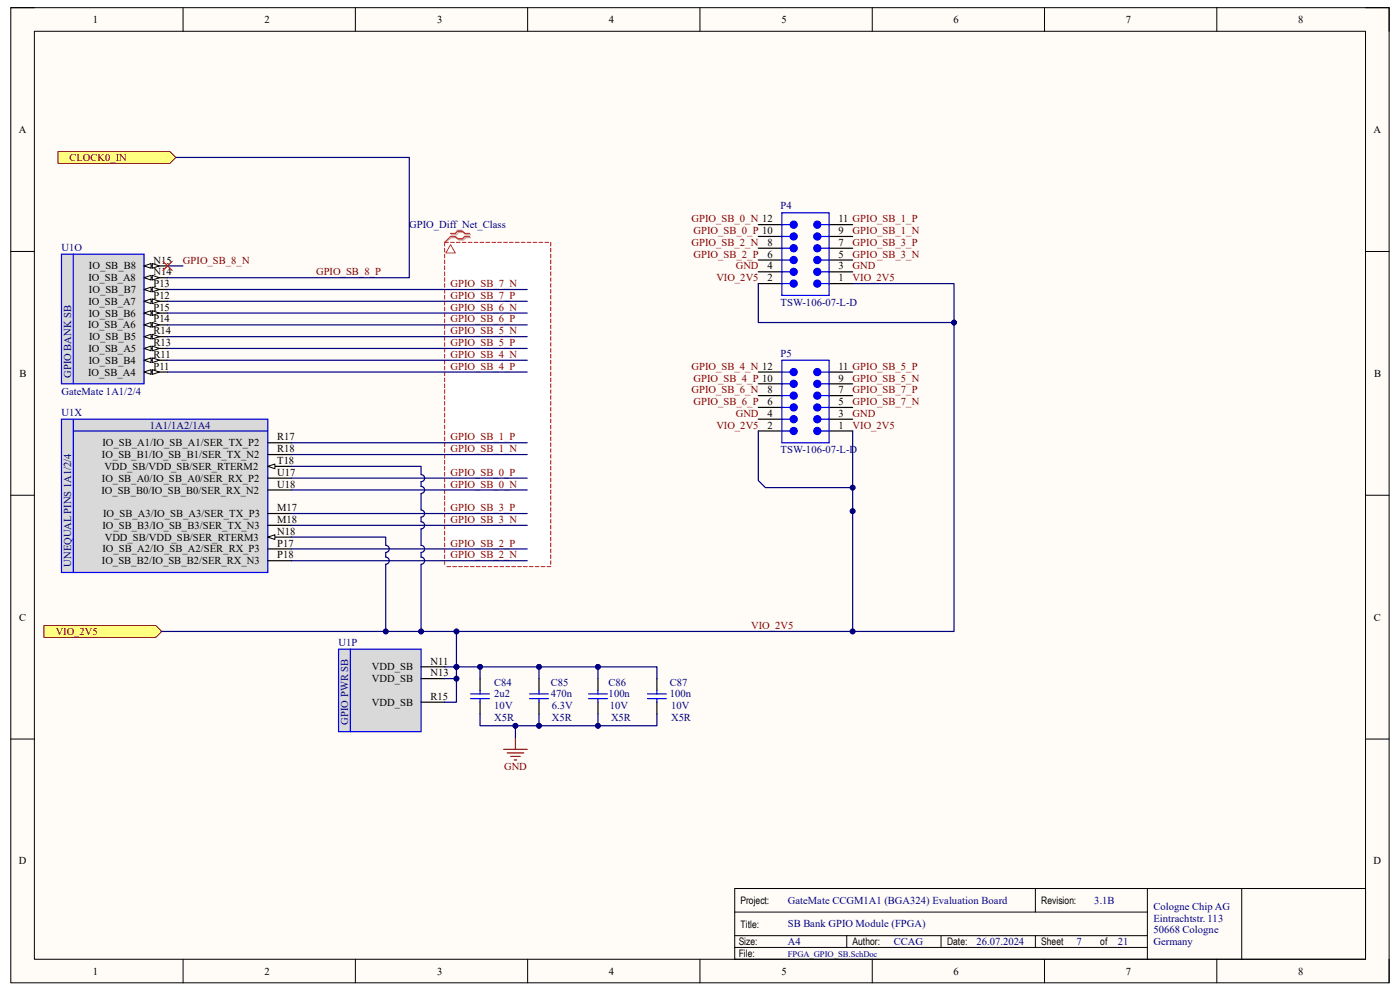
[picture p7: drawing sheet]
<svg xmlns="http://www.w3.org/2000/svg" width="297mm" height="210mm" viewBox="0 0 297 210" stroke-linecap="round" stroke-linejoin="round" font-family="sans-serif">
<path d="M2.3 1.6h292.4v206.9h-292.4z" fill-rule="evenodd" fill="#fffcf8"/>
<path d="M2.3 1.6h292.4v206.9h-292.4z" fill="none" stroke="#000" stroke-width=".21"/>
<path d="M7.3 6.6h282.4v196.9h-282.4z" fill-rule="evenodd" fill="#fffcf8"/>
<g fill="none" stroke="#000" stroke-width=".21">
<path d="M2.3 1.6h5M7.3 6.6h282.4v196.9h-282.4zM38.8 1.6v5M75.4 1.6v5M111.9 1.6v5M148.5 1.6v5M185 1.6v5M221.6 1.6v5M258.1 1.6v5M289.7 1.6h5v5M2.3 53.3h5M289.7 53.4h5"/>
<path d="M2.3 105.1h5M289.7 105.1h5M2.3 156.8h5M289.7 156.8h5M38.8 203.5v5M75.4 203.5v5M111.9 203.5v5M148.5 203.5v5M185 203.5v5M221.6 203.5v5M258.1 203.5v5M294.7 203.5v5"/>
</g>
<path d="M94.3 51.4h22.6v68.8h-22.6z" fill-rule="evenodd" fill="#fff"/>
<path d="M155.9 188.5h133.8v15h-133.8zM155.9 198.5h87.5M155.9 193.5h87.5M179.6 198.5v2.5M199.6 198.5v2.5M219.7 188.5v5M219.7 198.5v2.5M243.4 188.5v15M263.4 188.5v15M155.9 201h87.5" fill="none" stroke="#000" stroke-width=".21"/>
<path d="M106.8 159h5M107.6 159.7h3.5M109.3 156.5v2.5M108.3 160.5h2M109.1 161.2h.5" fill="none" stroke="#800000" stroke-width=".25"/>
<path d="M9.3 132.7h23.8l1.2 1.3-1.2 1.2h-23.8z" fill-rule="evenodd" fill="#ffff80"/>
<path d="M9.3 132.7h23.8l1.2 1.3-1.2 1.2h-23.8z" fill="none" stroke="#800000" stroke-width=".21"/>
<path d="M13 53.9h17.6v27.5h-17.6z" fill-rule="evenodd" fill="#d9d9d9"/>
<path d="M13 53.9h17.6v27.5h-17.6z" fill="none" stroke="#00f" stroke-width=".25"/>
<path d="M30.6 78.9h5" fill="none" stroke="#000" stroke-width=".25"/>
<path d="M30.6 78.9l1.5-.5v1z" fill="#f8fcff"/>
<path d="M30.6 78.9l1.5-.5v1z" fill="none" stroke="#000" stroke-width=".21"/>
<path d="M32.3 78.4l1.5 .5-1.5 .5z" fill="#f8fcff"/>
<path d="M32.3 78.4l1.5 .5-1.5 .5z" fill="none" stroke="#000" stroke-width=".21"/>
<path d="M30.6 76.4h5" fill="none" stroke="#000" stroke-width=".25"/>
<path d="M30.6 76.4l1.5-.5v1z" fill="#f8fcff"/>
<path d="M30.6 76.4l1.5-.5v1z" fill="none" stroke="#000" stroke-width=".21"/>
<path d="M32.3 75.9l1.5 .5-1.5 .5z" fill="#f8fcff"/>
<path d="M32.3 75.9l1.5 .5-1.5 .5z" fill="none" stroke="#000" stroke-width=".21"/>
<path d="M30.6 73.9h5" fill="none" stroke="#000" stroke-width=".25"/>
<path d="M30.6 73.9l1.5-.5v1z" fill="#f8fcff"/>
<path d="M30.6 73.9l1.5-.5v1z" fill="none" stroke="#000" stroke-width=".21"/>
<path d="M32.3 73.4l1.5 .5-1.5 .5z" fill="#f8fcff"/>
<path d="M32.3 73.4l1.5 .5-1.5 .5z" fill="none" stroke="#000" stroke-width=".21"/>
<path d="M30.6 71.4h5" fill="none" stroke="#000" stroke-width=".25"/>
<path d="M30.6 71.4l1.5-.5v1z" fill="#f8fcff"/>
<path d="M30.6 71.4l1.5-.5v1z" fill="none" stroke="#000" stroke-width=".21"/>
<path d="M32.3 70.9l1.5 .5-1.5 .5z" fill="#f8fcff"/>
<path d="M32.3 70.9l1.5 .5-1.5 .5z" fill="none" stroke="#000" stroke-width=".21"/>
<path d="M30.6 68.9h5" fill="none" stroke="#000" stroke-width=".25"/>
<path d="M30.6 68.9l1.5-.5v1z" fill="#f8fcff"/>
<path d="M30.6 68.9l1.5-.5v1z" fill="none" stroke="#000" stroke-width=".21"/>
<path d="M32.3 68.4l1.5 .5-1.5 .5z" fill="#f8fcff"/>
<path d="M32.3 68.4l1.5 .5-1.5 .5z" fill="none" stroke="#000" stroke-width=".21"/>
<path d="M30.6 66.4h5" fill="none" stroke="#000" stroke-width=".25"/>
<path d="M30.6 66.4l1.5-.5v1z" fill="#f8fcff"/>
<path d="M30.6 66.4l1.5-.5v1z" fill="none" stroke="#000" stroke-width=".21"/>
<path d="M32.3 65.9l1.5 .5-1.5 .5z" fill="#f8fcff"/>
<path d="M32.3 65.9l1.5 .5-1.5 .5z" fill="none" stroke="#000" stroke-width=".21"/>
<path d="M30.6 63.9h5" fill="none" stroke="#000" stroke-width=".25"/>
<path d="M30.6 63.9l1.5-.5v1z" fill="#f8fcff"/>
<path d="M30.6 63.9l1.5-.5v1z" fill="none" stroke="#000" stroke-width=".21"/>
<path d="M32.3 63.4l1.5 .5-1.5 .5z" fill="#f8fcff"/>
<path d="M32.3 63.4l1.5 .5-1.5 .5z" fill="none" stroke="#000" stroke-width=".21"/>
<path d="M30.6 61.4h5" fill="none" stroke="#000" stroke-width=".25"/>
<path d="M30.6 61.4l1.5-.5v1z" fill="#f8fcff"/>
<path d="M30.6 61.4l1.5-.5v1z" fill="none" stroke="#000" stroke-width=".21"/>
<path d="M32.3 60.9l1.5 .5-1.5 .5z" fill="#f8fcff"/>
<path d="M32.3 60.9l1.5 .5-1.5 .5z" fill="none" stroke="#000" stroke-width=".21"/>
<path d="M30.6 58.9h5" fill="none" stroke="#000" stroke-width=".25"/>
<path d="M30.6 58.9l1.5-.5v1z" fill="#f8fcff"/>
<path d="M30.6 58.9l1.5-.5v1z" fill="none" stroke="#000" stroke-width=".21"/>
<path d="M32.3 58.4l1.5 .5-1.5 .5z" fill="#f8fcff"/>
<path d="M32.3 58.4l1.5 .5-1.5 .5z" fill="none" stroke="#000" stroke-width=".21"/>
<path d="M30.6 56.4h5" fill="none" stroke="#000" stroke-width=".25"/>
<path d="M30.6 56.4l1.5-.5v1z" fill="#f8fcff"/>
<path d="M30.6 56.4l1.5-.5v1z" fill="none" stroke="#000" stroke-width=".21"/>
<path d="M32.3 55.9l1.5 .5-1.5 .5z" fill="#f8fcff"/>
<path d="M32.3 55.9l1.5 .5-1.5 .5z" fill="none" stroke="#000" stroke-width=".21"/>
<path d="M15.5 53.9v27.5" fill="none" stroke="#00f" stroke-width=".25"/>
<path d="M71.8 137.7h17.5v17.5h-17.5z" fill-rule="evenodd" fill="#d9d9d9"/>
<g fill="none" stroke="#00f" stroke-width=".25">
<path d="M71.8 137.7h17.5v17.5h-17.5zM74.3 137.7v17.5M99.8 147.2h4M99.8 148.2h4M101.8 146.5v.7M101.8 148.2v.8M112.3 147.2h4M112.3 148.2h4M114.3 146.5v.7M114.3 148.2v.8M124.9 147.2h4M124.9 148.2h4"/>
<path d="M126.9 146.5v.7M126.9 148.2v.8M137.4 147.2h4M137.4 148.2h4M139.4 146.5v.7M139.4 148.2v.8"/>
</g>
<path d="M89.3 149h5M89.3 144h5M89.3 141.5h5M101.8 144v2.5M101.8 149v2.5M114.3 144v2.5M114.3 149v2.5M126.9 144v2.5M126.9 149v2.5M139.4 144v2.5M139.4 149v2.5" fill="none" stroke="#000" stroke-width=".25"/>
<g fill="none" stroke="#f00" stroke-width=".21">
<path d="M94.3 51.4h.8M94.3 51.4v.8M94.3 52.7v.7M94.3 53.9v.8M94.3 55.2v.7M94.3 56.4v.8M94.3 57.7v.7M94.3 58.9v.8M95.6 51.4h.8M95.6 50.2l-1.3 1.2M96.8 51.4h.8M98.1 51.4h.8"/>
<path d="M99.3 51.4h.8M100.6 51.4h.8M101.8 51.4h.8M103.1 51.4h.8M104.3 51.4h.8M105.6 51.4h.8M106.8 51.4h.8M108.1 51.4h.8M109.3 51.4h.8M110.6 51.4h.8M111.8 51.4h.8M113.1 51.4h.8"/>
<path d="M114.3 51.4h.8M115.6 51.4h.8M116.9 51.4v.8M116.9 52.7v.7M116.9 53.9v.8M116.9 55.2v.7M116.9 56.4v.8M116.9 57.7v.7M116.9 58.9v.8M94.3 60.2v.7M94.3 61.4v.8M94.3 62.7v.7"/>
<path d="M94.3 63.9v.8M94.3 65.2v.7M94.3 66.4v.8M94.3 67.7v.7M94.3 68.9v.8M94.3 70.2v.8M94.3 71.4v.8M94.3 72.7v.8M94.3 73.9v.8M94.3 75.2v.8M94.3 76.4v.8M94.3 77.7v.8"/>
<path d="M94.3 78.9v.8M116.9 60.2v.7M116.9 61.4v.8M116.9 62.7v.7M116.9 63.9v.8M116.9 65.2v.7M116.9 66.4v.8M116.9 67.7v.7M116.9 68.9v.8M116.9 70.2v.8M116.9 71.4v.8M116.9 72.7v.8"/>
<path d="M116.9 73.9v.8M116.9 75.2v.8M116.9 76.4v.8M116.9 77.7v.8M116.9 78.9v.8M94.3 80.2v.8M94.3 81.4v.8M94.3 82.7v.8M94.3 83.9v.8M94.3 85.2v.8M94.3 86.4v.8M94.3 87.7v.8"/>
<path d="M94.3 88.9v.8M94.3 90.2v.8M94.3 91.4v.8M94.3 92.7v.8M94.3 93.9v.8M94.3 95.2v.8M94.3 96.4v.8M94.3 97.7v.8M94.3 98.9v.8M116.9 80.2v.8M116.9 81.4v.8M116.9 82.7v.8"/>
<path d="M116.9 83.9v.8M116.9 85.2v.8M116.9 86.4v.8M116.9 87.7v.8M116.9 88.9v.8M116.9 90.2v.8M116.9 91.4v.8M116.9 92.7v.8M116.9 93.9v.8M116.9 95.2v.8M116.9 96.4v.8M116.9 97.7v.8"/>
<path d="M116.9 98.9v.8M94.3 100.2v.8M94.3 101.4v.8M94.3 102.7v.8M94.3 103.9v.8M94.3 105.2v.8M94.3 106.4v.8M94.3 107.7v.8M94.3 108.9v.8M94.3 110.2v.8M94.3 111.4v.8M94.3 112.7v.8"/>
<path d="M94.3 113.9v.8M94.3 115.2v.8M94.3 116.4v.8M94.3 117.7v.8M94.3 118.9v.8M116.9 100.2v.8M116.9 101.4v.8M116.9 102.7v.8M116.9 103.9v.8M116.9 105.2v.8M116.9 106.4v.8M116.9 107.7v.8"/>
<path d="M116.9 108.9v.8M116.9 110.2v.8M116.9 111.4v.8M116.9 112.7v.8M116.9 113.9v.8M116.9 115.2v.8M116.9 116.4v.8M116.9 117.7v.8M116.9 118.9v.8M94.8 120.2h.8M96.1 120.2h.7M97.3 120.2h.8"/>
<path d="M98.6 120.2h.7M99.8 120.2h.8M101.1 120.2h.7M102.3 120.2h.8M103.6 120.2h.7M104.8 120.2h.8M106.1 120.2h.7M107.3 120.2h.8M108.6 120.2h.7M109.8 120.2h.8M111.1 120.2h.7M112.3 120.2h.8"/>
<path d="M113.6 120.2h.7M114.8 120.2h.8M116.1 120.2h.8"/>
</g>
<path d="M95.6 51.9l1 1.8h-2z" fill="none" stroke="#f33" stroke-width=".21"/>
<path d="M95.8 49.8h1l.5-.5h1l.5 .5h1M95.8 50.4h1l.5 .5h1l.5-.5h1" fill="none" stroke="#d0a19e" stroke-width=".25"/>
<path d="M95.8 50.4l-1.5 1" fill="none" stroke="#d0a19e" stroke-width=".21"/>
<path d="M95.6 49.5h1l.5-.5h1l.5 .5h1M95.6 50.2h1l.5 .5h1l.5-.5h1" fill="none" stroke="#f00" stroke-width=".25"/>
<path d="M13 88.9h43.8v32.5h-43.8z" fill-rule="evenodd" fill="#d9d9d9"/>
<path d="M13 88.9h43.8v32.5h-43.8z" fill="none" stroke="#00f" stroke-width=".25"/>
<path d="M56.8 96.4h5M56.8 93.9h5M56.8 98.9h5M56.8 103.9h5M56.8 101.4h5" fill="none" stroke="#000" stroke-width=".25"/>
<path d="M56.8 98.9l1.5-.5v1z" fill="#f8fcff"/>
<path d="M56.8 98.9l1.5-.5v1z" fill="none" stroke="#000" stroke-width=".21"/>
<path d="M56.8 111.4h5M56.8 108.9h5M56.8 118.9h5M56.8 116.4h5M56.8 113.9h5" fill="none" stroke="#000" stroke-width=".25"/>
<path d="M56.8 113.9l1.5-.5v1z" fill="#f8fcff"/>
<path d="M56.8 113.9l1.5-.5v1z" fill="none" stroke="#000" stroke-width=".21"/>
<path d="M15.5 88.9v32.5M15.5 91.4h41.3" fill="none" stroke="#00f" stroke-width=".25"/>
<path d="M12.3 32.1h23.8l1.2 1.3-1.2 1.2h-23.8z" fill-rule="evenodd" fill="#ffff80"/>
<path d="M12.3 32.1h23.8l1.2 1.3-1.2 1.2h-23.8z" fill="none" stroke="#800000" stroke-width=".21"/>
<path d="M160.9 78.9h5M175.9 78.9h5M160.9 91.4h5M160.9 86.4h5M160.9 88.9h5M160.9 83.9h5M160.9 81.4h5M175.9 91.4h5M175.9 86.4h5M175.9 88.9h5M175.9 83.9h5M175.9 81.4h5" fill="none" stroke="#000" stroke-width=".25"/>
<path d="M174.1 91.4h1.8" fill="none" stroke="#00f" stroke-width=".25"/>
<circle cx="173.4" cy="91.4" r=".75" fill="#00f"/>
<g fill="none" stroke="#00f" stroke-width=".25">
<path d="M165.9 76.4h10v17.5h-10zM165.9 91.4h1.7"/>
<circle cx="173.4" cy="91.4" r=".75"/>
</g>
<circle cx="168.4" cy="91.4" r=".75" fill="#00f"/>
<g fill="none" stroke="#00f" stroke-width=".25">
<path d="M165.9 88.9h1.7M165.9 86.4h1.7M165.9 83.9h1.7M174.1 88.9h1.8M174.1 86.4h1.8M174.1 83.9h1.8"/>
<circle cx="168.4" cy="91.4" r=".75"/>
</g>
<circle cx="173.4" cy="88.9" r=".75" fill="#00f"/>
<circle cx="173.4" cy="88.9" r=".75" fill="none" stroke="#00f" stroke-width=".25"/>
<circle cx="168.4" cy="88.9" r=".75" fill="#00f"/>
<circle cx="168.4" cy="88.9" r=".75" fill="none" stroke="#00f" stroke-width=".25"/>
<circle cx="173.4" cy="86.4" r=".75" fill="#00f"/>
<circle cx="173.4" cy="86.4" r=".75" fill="none" stroke="#00f" stroke-width=".25"/>
<circle cx="168.4" cy="86.4" r=".75" fill="#00f"/>
<circle cx="168.4" cy="86.4" r=".75" fill="none" stroke="#00f" stroke-width=".25"/>
<circle cx="173.4" cy="83.9" r=".75" fill="#00f"/>
<circle cx="173.4" cy="83.9" r=".75" fill="none" stroke="#00f" stroke-width=".25"/>
<circle cx="168.4" cy="83.9" r=".75" fill="#00f"/>
<g fill="none" stroke="#00f" stroke-width=".25">
<path d="M165.9 78.9h1.7M174.1 78.9h1.8M165.9 81.4h1.7M174.1 81.4h1.8"/>
<circle cx="168.4" cy="83.9" r=".75"/>
</g>
<circle cx="173.4" cy="81.4" r=".75" fill="#00f"/>
<circle cx="173.4" cy="81.4" r=".75" fill="none" stroke="#00f" stroke-width=".25"/>
<circle cx="168.4" cy="81.4" r=".75" fill="#00f"/>
<circle cx="168.4" cy="81.4" r=".75" fill="none" stroke="#00f" stroke-width=".25"/>
<circle cx="173.4" cy="78.9" r=".75" fill="#00f"/>
<circle cx="173.4" cy="78.9" r=".75" fill="none" stroke="#00f" stroke-width=".25"/>
<circle cx="168.4" cy="78.9" r=".75" fill="#00f"/>
<circle cx="168.4" cy="78.9" r=".75" fill="none" stroke="#00f" stroke-width=".25"/>
<g fill="none" stroke="#000080" stroke-width=".25">
<path d="M35.6 78.9h76.2M35.6 76.4h76.2M35.6 73.9h76.2M35.6 71.4h76.2M35.6 68.9h76.2M35.6 66.4h76.2M35.6 63.9h76.2M35.6 61.4h76.2M61.8 96.4h50M61.8 93.9h50M61.8 118.9h50M61.8 116.4h50"/>
<path d="M61.8 111.4h50M61.8 108.9h50M61.8 103.9h50M61.8 101.4h50M94.3 144h2.5v5h-2.5"/>
</g>
<circle cx="96.8" cy="144" r=".5" fill="#000080"/>
<circle cx="96.8" cy="144" r=".5" fill="none" stroke="#000080" stroke-width=".21"/>
<path d="M94.3 141.5h2.5v2.5" fill="none" stroke="#000080" stroke-width=".25"/>
<circle cx="96.8" cy="144" r=".5" fill="#000080"/>
<circle cx="96.8" cy="144" r=".5" fill="none" stroke="#000080" stroke-width=".21"/>
<circle cx="96.8" cy="141.5" r=".5" fill="#000080"/>
<circle cx="96.8" cy="141.5" r=".5" fill="none" stroke="#000080" stroke-width=".21"/>
<path d="M96.8 141.5h5v2.5" fill="none" stroke="#000080" stroke-width=".25"/>
<circle cx="101.8" cy="141.5" r=".5" fill="#000080"/>
<circle cx="101.8" cy="141.5" r=".5" fill="none" stroke="#000080" stroke-width=".21"/>
<circle cx="96.8" cy="141.5" r=".5" fill="#000080"/>
<circle cx="96.8" cy="141.5" r=".5" fill="none" stroke="#000080" stroke-width=".21"/>
<path d="M101.8 141.5h12.5v2.5" fill="none" stroke="#000080" stroke-width=".25"/>
<circle cx="101.8" cy="141.5" r=".5" fill="#000080"/>
<circle cx="101.8" cy="141.5" r=".5" fill="none" stroke="#000080" stroke-width=".21"/>
<circle cx="114.4" cy="141.5" r=".5" fill="#000080"/>
<circle cx="114.4" cy="141.5" r=".5" fill="none" stroke="#000080" stroke-width=".21"/>
<path d="M126.9 151.5v2.5h-12.6" fill="none" stroke="#000080" stroke-width=".25"/>
<circle cx="114.4" cy="154" r=".5" fill="#000080"/>
<circle cx="114.4" cy="154" r=".5" fill="none" stroke="#000080" stroke-width=".21"/>
<circle cx="126.9" cy="154" r=".5" fill="#000080"/>
<circle cx="126.9" cy="154" r=".5" fill="none" stroke="#000080" stroke-width=".21"/>
<path d="M114.3 141.5h12.6v2.5" fill="none" stroke="#000080" stroke-width=".25"/>
<circle cx="114.4" cy="141.5" r=".5" fill="#000080"/>
<circle cx="114.4" cy="141.5" r=".5" fill="none" stroke="#000080" stroke-width=".21"/>
<circle cx="126.9" cy="141.5" r=".5" fill="#000080"/>
<circle cx="126.9" cy="141.5" r=".5" fill="none" stroke="#000080" stroke-width=".21"/>
<path d="M139.4 151.5v2.5h-12.5" fill="none" stroke="#000080" stroke-width=".25"/>
<circle cx="126.9" cy="154" r=".5" fill="#000080"/>
<circle cx="126.9" cy="154" r=".5" fill="none" stroke="#000080" stroke-width=".21"/>
<path d="M126.9 141.5h12.5v2.5" fill="none" stroke="#000080" stroke-width=".25"/>
<circle cx="126.9" cy="141.5" r=".5" fill="#000080"/>
<circle cx="126.9" cy="141.5" r=".5" fill="none" stroke="#000080" stroke-width=".21"/>
<path d="M96.8 134v7.5" fill="none" stroke="#000080" stroke-width=".25"/>
<circle cx="96.8" cy="141.5" r=".5" fill="#000080"/>
<circle cx="96.8" cy="141.5" r=".5" fill="none" stroke="#000080" stroke-width=".21"/>
<circle cx="96.8" cy="134" r=".5" fill="#000080"/>
<circle cx="96.8" cy="134" r=".5" fill="none" stroke="#000080" stroke-width=".21"/>
<path d="M109.3 154v2.5" fill="none" stroke="#000080" stroke-width=".25"/>
<circle cx="109.3" cy="154" r=".5" fill="#000080"/>
<circle cx="109.3" cy="154" r=".5" fill="none" stroke="#000080" stroke-width=".21"/>
<path d="M101.8 151.5v2.5h12.5v-2.5" fill="none" stroke="#000080" stroke-width=".25"/>
<circle cx="109.3" cy="154" r=".5" fill="#000080"/>
<circle cx="109.3" cy="154" r=".5" fill="none" stroke="#000080" stroke-width=".21"/>
<circle cx="114.4" cy="154" r=".5" fill="#000080"/>
<circle cx="114.4" cy="154" r=".5" fill="none" stroke="#000080" stroke-width=".21"/>
<path d="M160.9 91.4v10.5l1.5 1.5h18.5" fill="none" stroke="#000080" stroke-width=".25"/>
<circle cx="180.9" cy="103.4" r=".5" fill="#000080"/>
<circle cx="180.9" cy="103.4" r=".5" fill="none" stroke="#000080" stroke-width=".21"/>
<path d="M160.9 55.2h5M160.9 57.7h5M160.9 52.7h5M160.9 50.2h5M160.9 47.7h5M175.9 55.2h5M175.9 57.7h5M175.9 52.7h5M175.9 50.2h5M175.9 47.7h5M160.9 60.2h5M175.9 60.2h5" fill="none" stroke="#000" stroke-width=".25"/>
<path d="M174.1 60.2h1.8" fill="none" stroke="#00f" stroke-width=".25"/>
<circle cx="173.4" cy="60.2" r=".75" fill="#00f"/>
<g fill="none" stroke="#00f" stroke-width=".25">
<path d="M165.9 45.2h10v17.5h-10zM165.9 60.2h1.7"/>
<circle cx="173.4" cy="60.2" r=".75"/>
</g>
<circle cx="168.4" cy="60.2" r=".75" fill="#00f"/>
<g fill="none" stroke="#00f" stroke-width=".25">
<path d="M165.9 57.7h1.7M165.9 55.2h1.7M165.9 52.7h1.7M174.1 57.7h1.8M174.1 55.2h1.8M174.1 52.7h1.8"/>
<circle cx="168.4" cy="60.2" r=".75"/>
</g>
<circle cx="173.4" cy="57.7" r=".75" fill="#00f"/>
<circle cx="173.4" cy="57.7" r=".75" fill="none" stroke="#00f" stroke-width=".25"/>
<circle cx="168.4" cy="57.7" r=".75" fill="#00f"/>
<circle cx="168.4" cy="57.7" r=".75" fill="none" stroke="#00f" stroke-width=".25"/>
<circle cx="173.4" cy="55.2" r=".75" fill="#00f"/>
<circle cx="173.4" cy="55.2" r=".75" fill="none" stroke="#00f" stroke-width=".25"/>
<circle cx="168.4" cy="55.2" r=".75" fill="#00f"/>
<circle cx="168.4" cy="55.2" r=".75" fill="none" stroke="#00f" stroke-width=".25"/>
<circle cx="173.4" cy="52.7" r=".75" fill="#00f"/>
<circle cx="173.4" cy="52.7" r=".75" fill="none" stroke="#00f" stroke-width=".25"/>
<circle cx="168.4" cy="52.7" r=".75" fill="#00f"/>
<g fill="none" stroke="#00f" stroke-width=".25">
<path d="M165.9 50.2h1.7M165.9 47.7h1.7M174.1 50.2h1.8M174.1 47.7h1.8"/>
<circle cx="168.4" cy="52.7" r=".75"/>
</g>
<circle cx="173.4" cy="50.2" r=".75" fill="#00f"/>
<circle cx="173.4" cy="50.2" r=".75" fill="none" stroke="#00f" stroke-width=".25"/>
<circle cx="168.4" cy="50.2" r=".75" fill="#00f"/>
<circle cx="168.4" cy="50.2" r=".75" fill="none" stroke="#00f" stroke-width=".25"/>
<circle cx="173.4" cy="47.7" r=".75" fill="#00f"/>
<circle cx="173.4" cy="47.7" r=".75" fill="none" stroke="#00f" stroke-width=".25"/>
<circle cx="168.4" cy="47.7" r=".75" fill="#00f"/>
<circle cx="168.4" cy="47.7" r=".75" fill="none" stroke="#00f" stroke-width=".25"/>
<path d="M180.9 91.4v17l-.3 .3" fill="none" stroke="#000080" stroke-width=".25"/>
<circle cx="180.9" cy="103.4" r=".5" fill="#000080"/>
<circle cx="180.9" cy="103.4" r=".5" fill="none" stroke="#000080" stroke-width=".21"/>
<circle cx="180.9" cy="108.4" r=".5" fill="#000080"/>
<circle cx="180.9" cy="108.4" r=".5" fill="none" stroke="#000080" stroke-width=".21"/>
<path d="M180.9 108.4v25.6h-146.6" fill="none" stroke="#000080" stroke-width=".25"/>
<circle cx="81.8" cy="134" r=".5" fill="#000080"/>
<circle cx="81.8" cy="134" r=".5" fill="none" stroke="#000080" stroke-width=".21"/>
<circle cx="89.3" cy="134" r=".5" fill="#000080"/>
<circle cx="89.3" cy="134" r=".5" fill="none" stroke="#000080" stroke-width=".21"/>
<circle cx="96.8" cy="134" r=".5" fill="#000080"/>
<circle cx="96.8" cy="134" r=".5" fill="none" stroke="#000080" stroke-width=".21"/>
<circle cx="180.9" cy="134" r=".5" fill="#000080"/>
<circle cx="180.9" cy="134" r=".5" fill="none" stroke="#000080" stroke-width=".21"/>
<circle cx="180.9" cy="108.4" r=".5" fill="#000080"/>
<circle cx="180.9" cy="108.4" r=".5" fill="none" stroke="#000080" stroke-width=".21"/>
<path d="M180.9 60.2h21.5v73.8h-21.5" fill="none" stroke="#000080" stroke-width=".25"/>
<circle cx="180.9" cy="134" r=".5" fill="#000080"/>
<circle cx="180.9" cy="134" r=".5" fill="none" stroke="#000080" stroke-width=".21"/>
<circle cx="202.4" cy="68.4" r=".5" fill="#000080"/>
<circle cx="202.4" cy="68.4" r=".5" fill="none" stroke="#000080" stroke-width=".21"/>
<path d="M160.9 60.2v8.2h41.5" fill="none" stroke="#000080" stroke-width=".25"/>
<circle cx="202.4" cy="68.4" r=".5" fill="#000080"/>
<circle cx="202.4" cy="68.4" r=".5" fill="none" stroke="#000080" stroke-width=".21"/>
<path d="M34.6 55.4l2 2M36.6 55.4l-2 2" fill="none" stroke="#f00" stroke-width=".21"/>
<path d="M37.3 33.4h49.5v25.5h-51.2M35.6 56.4h3.2M61.8 113.9h20v1.8a.75 .75 0 0 1 .8 .7 .75 .75 0 0 1-.8 .8v1a.75 .75 0 0 1 .8 .7 .75 .75 0 0 1-.8 .8v14.3" fill="none" stroke="#000080" stroke-width=".25"/>
<circle cx="81.8" cy="134" r=".5" fill="#000080"/>
<circle cx="81.8" cy="134" r=".5" fill="none" stroke="#000080" stroke-width=".21"/>
<path d="M61.8 98.9h27.5v1.8a.75 .75 0 0 1 .8 .7 .75 .75 0 0 1-.8 .8v1a.75 .75 0 0 1 .8 .7 .75 .75 0 0 1-.8 .8v3.5a.75 .75 0 0 1 .8 .7 .75 .75 0 0 1-.8 .8v1a.75 .75 0 0 1 .8 .7 .75 .75 0 0 1-.8 .8v3.5a.75 .75 0 0 1 .8 .7 .75 .75 0 0 1-.8 .8v1a.75 .75 0 0 1 .8 .7 .75 .75 0 0 1-.8 .8v14.3" fill="none" stroke="#000080" stroke-width=".25"/>
<circle cx="89.3" cy="134" r=".5" fill="#000080"/>
<circle cx="89.3" cy="134" r=".5" fill="none" stroke="#000080" stroke-width=".21"/>
<g font-size="2.2">
<text x="19.7" y="4.9">1</text>
<text x="56.1" y="4.9">2</text>
<text x="92.7" y="4.9">3</text>
<text x="129.2" y="4.9">4</text>
<text x="165.8" y="4.9">5</text>
<text x="202.3" y="4.9">6</text>
<text x="238.8" y="4.9">7</text>
<text x="275.4" y="4.9">8</text>
<text x="4" y="28.2">A</text>
<text x="291.4" y="28.2">A</text>
<text x="177.9" y="47.2">11 GPIO_SB_1_P</text>
<text x="162.9" y="52.2">8</text>
<text x="177.9" y="52.2">7</text>
<text x="177.9" y="49.7">9</text>
<text x="18.8" y="59.6">IO_SB_A8</text>
<text x="18.9" y="57.1">IO_SB_B8</text>
<text x="32.6" y="58.4">N14</text>
<text x="32.6" y="55.9">N15</text>
<text x="162.8" y="54.7">6</text>
<text x="162.8" y="57.1">4</text>
<text x="162.9" y="59.6">2</text>
<text x="177.9" y="59.6">1</text>
<text x="177.9" y="54.7">5</text>
<text x="177.9" y="57.1">3</text>
<text x="18.8" y="64.6">IO_SB_A7</text>
<text x="18.9" y="62.1">IO_SB_B7</text>
<text x="32.6" y="65.9">P15</text>
<text x="32.6" y="63.4">P12</text>
<text x="32.6" y="60.9">P13</text>
<text x="18.7" y="69.7">IO_SB_A6</text>
<text x="18.8" y="67.2">IO_SB_B6</text>
<text x="32.6" y="70.9">R14</text>
<text x="32.6" y="68.4">P14</text>
<text x="18.8" y="74.7">IO_SB_A5</text>
<text x="18.8" y="77.2">IO_SB_B4</text>
<text x="18.9" y="72.2">IO_SB_B5</text>
<text x="32.6" y="75.9">R11</text>
<text x="32.6" y="73.4">R13</text>
<text x="4.1" y="80">B</text>
<text x="18.7" y="79.7">IO_SB_A4</text>
<text x="32.6" y="78.4">P11</text>
<text x="162.9" y="83.4">8</text>
<text x="177.9" y="83.4">7</text>
<text x="177.9" y="80.9">9</text>
<text x="177.9" y="78.4">11 GPIO_SB_5_P</text>
<text x="291.5" y="80">B</text>
<text x="162.8" y="85.9">6</text>
<text x="162.8" y="88.4">4</text>
<text x="177.9" y="85.9">5</text>
<text x="177.9" y="88.4">3</text>
<text x="21.8" y="94.7">IO_SB_A1/IO_SB_A1/SER_TX_P2</text>
<text x="58.8" y="95.9">R18</text>
<text x="58.8" y="93.4">R17</text>
<text x="162.9" y="90.9">2</text>
<text x="177.9" y="90.9">1</text>
<text x="21.6" y="97.2">IO_SB_B1/IO_SB_B1/SER_TX_N2</text>
<text x="22.1" y="99.7">VDD_SB/VDD_SB/SER_RTERM2</text>
<text x="58.8" y="100.9">U17</text>
<text x="58.8" y="98.4">T18</text>
<text x="21.5" y="104.7">IO_SB_B0/IO_SB_B0/SER_RX_N2</text>
<text x="21.6" y="102.2">IO_SB_A0/IO_SB_A0/SER_RX_P2</text>
<text x="58.8" y="103.4">U18</text>
<text x="21.8" y="112.2">IO_SB_B3/IO_SB_B3/SER_TX_N3</text>
<text x="21.9" y="109.7">IO_SB_A3/IO_SB_A3/SER_TX_P3</text>
<text x="58.8" y="111">M18</text>
<text x="58.8" y="108.5">M17</text>
<text x="58.8" y="113.5">N18</text>
<text x="21.6" y="119.7">IO_SB_B2/IO_SB_B2/SER_RX_N3</text>
<text x="21.8" y="117.2">IO_SB_A2/IO_SB_A2/SER_RX_P3</text>
<text x="22.2" y="114.7">VDD_SB/VDD_SB/SER_RTERM3</text>
<text x="58.8" y="118.4">P18</text>
<text x="58.8" y="116">P17</text>
<text x="4.1" y="131.7">C</text>
<text x="291.5" y="131.7">C</text>
<text x="78.9" y="142.2">VDD_SB</text>
<text x="91.4" y="143.5">N13</text>
<text x="91.4" y="141">N11</text>
<text x="78.9" y="149.7">VDD_SB</text>
<text x="78.9" y="144.7">VDD_SB</text>
<text x="91.4" y="148.5">R15</text>
<text x="4" y="183.4">D</text>
<text x="291.4" y="183.4">D</text>
<text x="157.1" y="191.8">Project:</text>
<text x="220.9" y="191.8">Revision:</text>
<text x="157.1" y="196.8">Title:</text>
<text x="156.7" y="203">File:</text>
<text x="156.7" y="200.6">Size:</text>
<text x="180.9" y="200.5">Author:</text>
<text x="200.9" y="200.5">Date:</text>
<text x="220.9" y="200.5">Sheet</text>
<text x="233.4" y="200.5">of</text>
<text x="19.7" y="206.8">1</text>
<text x="56.1" y="206.8">2</text>
<text x="92.7" y="206.8">3</text>
<text x="129.2" y="206.8">4</text>
<text x="165.8" y="206.8">5</text>
<text x="202.3" y="206.8">6</text>
<text x="238.8" y="206.8">7</text>
<text x="275.4" y="206.8">8</text>
</g>
<g font-size="2.2" fill="#800000">
<text x="14.8" y="34.2">CLOCK0_IN</text>
<text x="146.7" y="47.2">GPIO_SB_0_N 12</text>
<text x="146.7" y="52.2">GPIO_SB_2_N</text>
<text x="147.2" y="49.7">GPIO_SB_0_P 10</text>
<text x="180.9" y="49.7">GPIO_SB_1_N</text>
<text x="180.9" y="52.2">GPIO_SB_3_P</text>
<text x="38.8" y="55.9">GPIO_SB_8_N</text>
<text x="67.1" y="58.4">GPIO_SB_8_P</text>
<text x="147.2" y="54.7">GPIO_SB_2_P</text>
<text x="152" y="59.6">VIO_2V5</text>
<text x="156.1" y="57.1">GND</text>
<text x="180.9" y="54.7">GPIO_SB_3_N</text>
<text x="180.9" y="57.1">GND</text>
<text x="180.9" y="59.6">VIO_2V5</text>
<text x="95.6" y="60.9">GPIO_SB_7_N</text>
<text x="95.6" y="63.4">GPIO_SB_7_P</text>
<text x="95.6" y="65.9">GPIO_SB_6_N</text>
<text x="95.6" y="68.4">GPIO_SB_6_P</text>
<text x="95.6" y="70.9">GPIO_SB_5_N</text>
<text x="95.6" y="73.4">GPIO_SB_5_P</text>
<text x="95.6" y="75.9">GPIO_SB_4_N</text>
<text x="95.6" y="78.4">GPIO_SB_4_P</text>
<text x="146.7" y="83.4">GPIO_SB_6_N</text>
<text x="146.7" y="78.4">GPIO_SB_4_N 12</text>
<text x="147.2" y="80.9">GPIO_SB_4_P 10</text>
<text x="180.9" y="80.9">GPIO_SB_5_N</text>
<text x="180.9" y="83.4">GPIO_SB_7_P</text>
<text x="147.2" y="85.9">GPIO_SB_6_P</text>
<text x="156.1" y="88.4">GND</text>
<text x="180.9" y="85.9">GPIO_SB_7_N</text>
<text x="180.9" y="88.4">GND</text>
<text x="95.6" y="93.4">GPIO_SB_1_P</text>
<text x="95.6" y="95.9">GPIO_SB_1_N</text>
<text x="152" y="90.9">VIO_2V5</text>
<text x="180.9" y="90.9">VIO_2V5</text>
<text x="95.6" y="100.9">GPIO_SB_0_P</text>
<text x="95.6" y="103.4">GPIO_SB_0_N</text>
<text x="95.6" y="108.5">GPIO_SB_3_P</text>
<text x="95.6" y="111">GPIO_SB_3_N</text>
<text x="95.6" y="116">GPIO_SB_2_P</text>
<text x="95.6" y="118.4">GPIO_SB_2_N</text>
<text x="11.8" y="134.7">VIO_2V5</text>
<text x="159.4" y="133.4">VIO_2V5</text>
<text x="106.9" y="163.4">GND</text>
</g>
<g font-size="2.2" fill="#000080">
<text x="165.6" y="44.4">P4</text>
<text x="13" y="53.2">U1O</text>
<text x="86.8" y="48.4">GPIO_Diff_Net_Class</text>
<text x="165.6" y="64.9">TSW-106-07-L-D</text>
<text x="165.6" y="75.6">P5</text>
<text x="13" y="83.7">GateMate 1A1/2/4</text>
<text x="15.1" y="80.2" transform="rotate(-90 15.1 80.2)">GPIO BANK SB</text>
<text x="13" y="88.2">U1X</text>
<text x="31.8" y="90.9">1A1/1A2/1A4</text>
<text x="165.6" y="96.2">TSW-106-07-L-D</text>
<text x="15.1" y="120.2" transform="rotate(-90 15.1 120.2)">UNEQUAL PINS 1A1/2/4</text>
<text x="71.8" y="136.9">U1P</text>
<text x="104.9" y="145.5">C84</text>
<text x="104.9" y="148">2u2</text>
<text x="116.8" y="145.5">C85</text>
<text x="116.8" y="148">470n</text>
<text x="129.1" y="145.5">C86</text>
<text x="129.1" y="148">100n</text>
<text x="142.1" y="145.5">C87</text>
<text x="142.1" y="148">100n</text>
<text x="73.8" y="153.7" transform="rotate(-90 73.8 153.7)">GPIO PWR SB</text>
<text x="104.9" y="150.5">10V</text>
<text x="104.9" y="153">X5R</text>
<text x="117.1" y="150.5">6.3V</text>
<text x="117.1" y="153">X5R</text>
<text x="129.4" y="150.5">10V</text>
<text x="129.6" y="153">X5R</text>
<text x="142.4" y="150.5">10V</text>
<text x="142.4" y="153">X5R</text>
<text x="167.1" y="191.7">GateMate CCGM1A1 (BGA324) Evaluation Board</text>
<text x="232.2" y="191.7">3.1B</text>
<text x="167.1" y="196.7">SB Bank GPIO Module (FPGA)</text>
<text x="244.7" y="193">Cologne Chip AG</text>
<text x="244.7" y="195.5">Eintrachtstr. 113</text>
<text x="244.7" y="198">50668 Cologne</text>
<text x="167.1" y="200.5">A4</text>
<text x="189.7" y="200.5">CCAG</text>
<text x="207.1" y="200.5">26.07.2024</text>
<text x="228.4" y="200.5">7</text>
<text x="237.2" y="200.5">21</text>
<text x="244.7" y="200.5">Germany</text>
</g>
<text font-size="1.8" fill="#000080" x="167.1" y="203.1">FPGA_GPIO_SB.SchDoc</text>
</svg>
